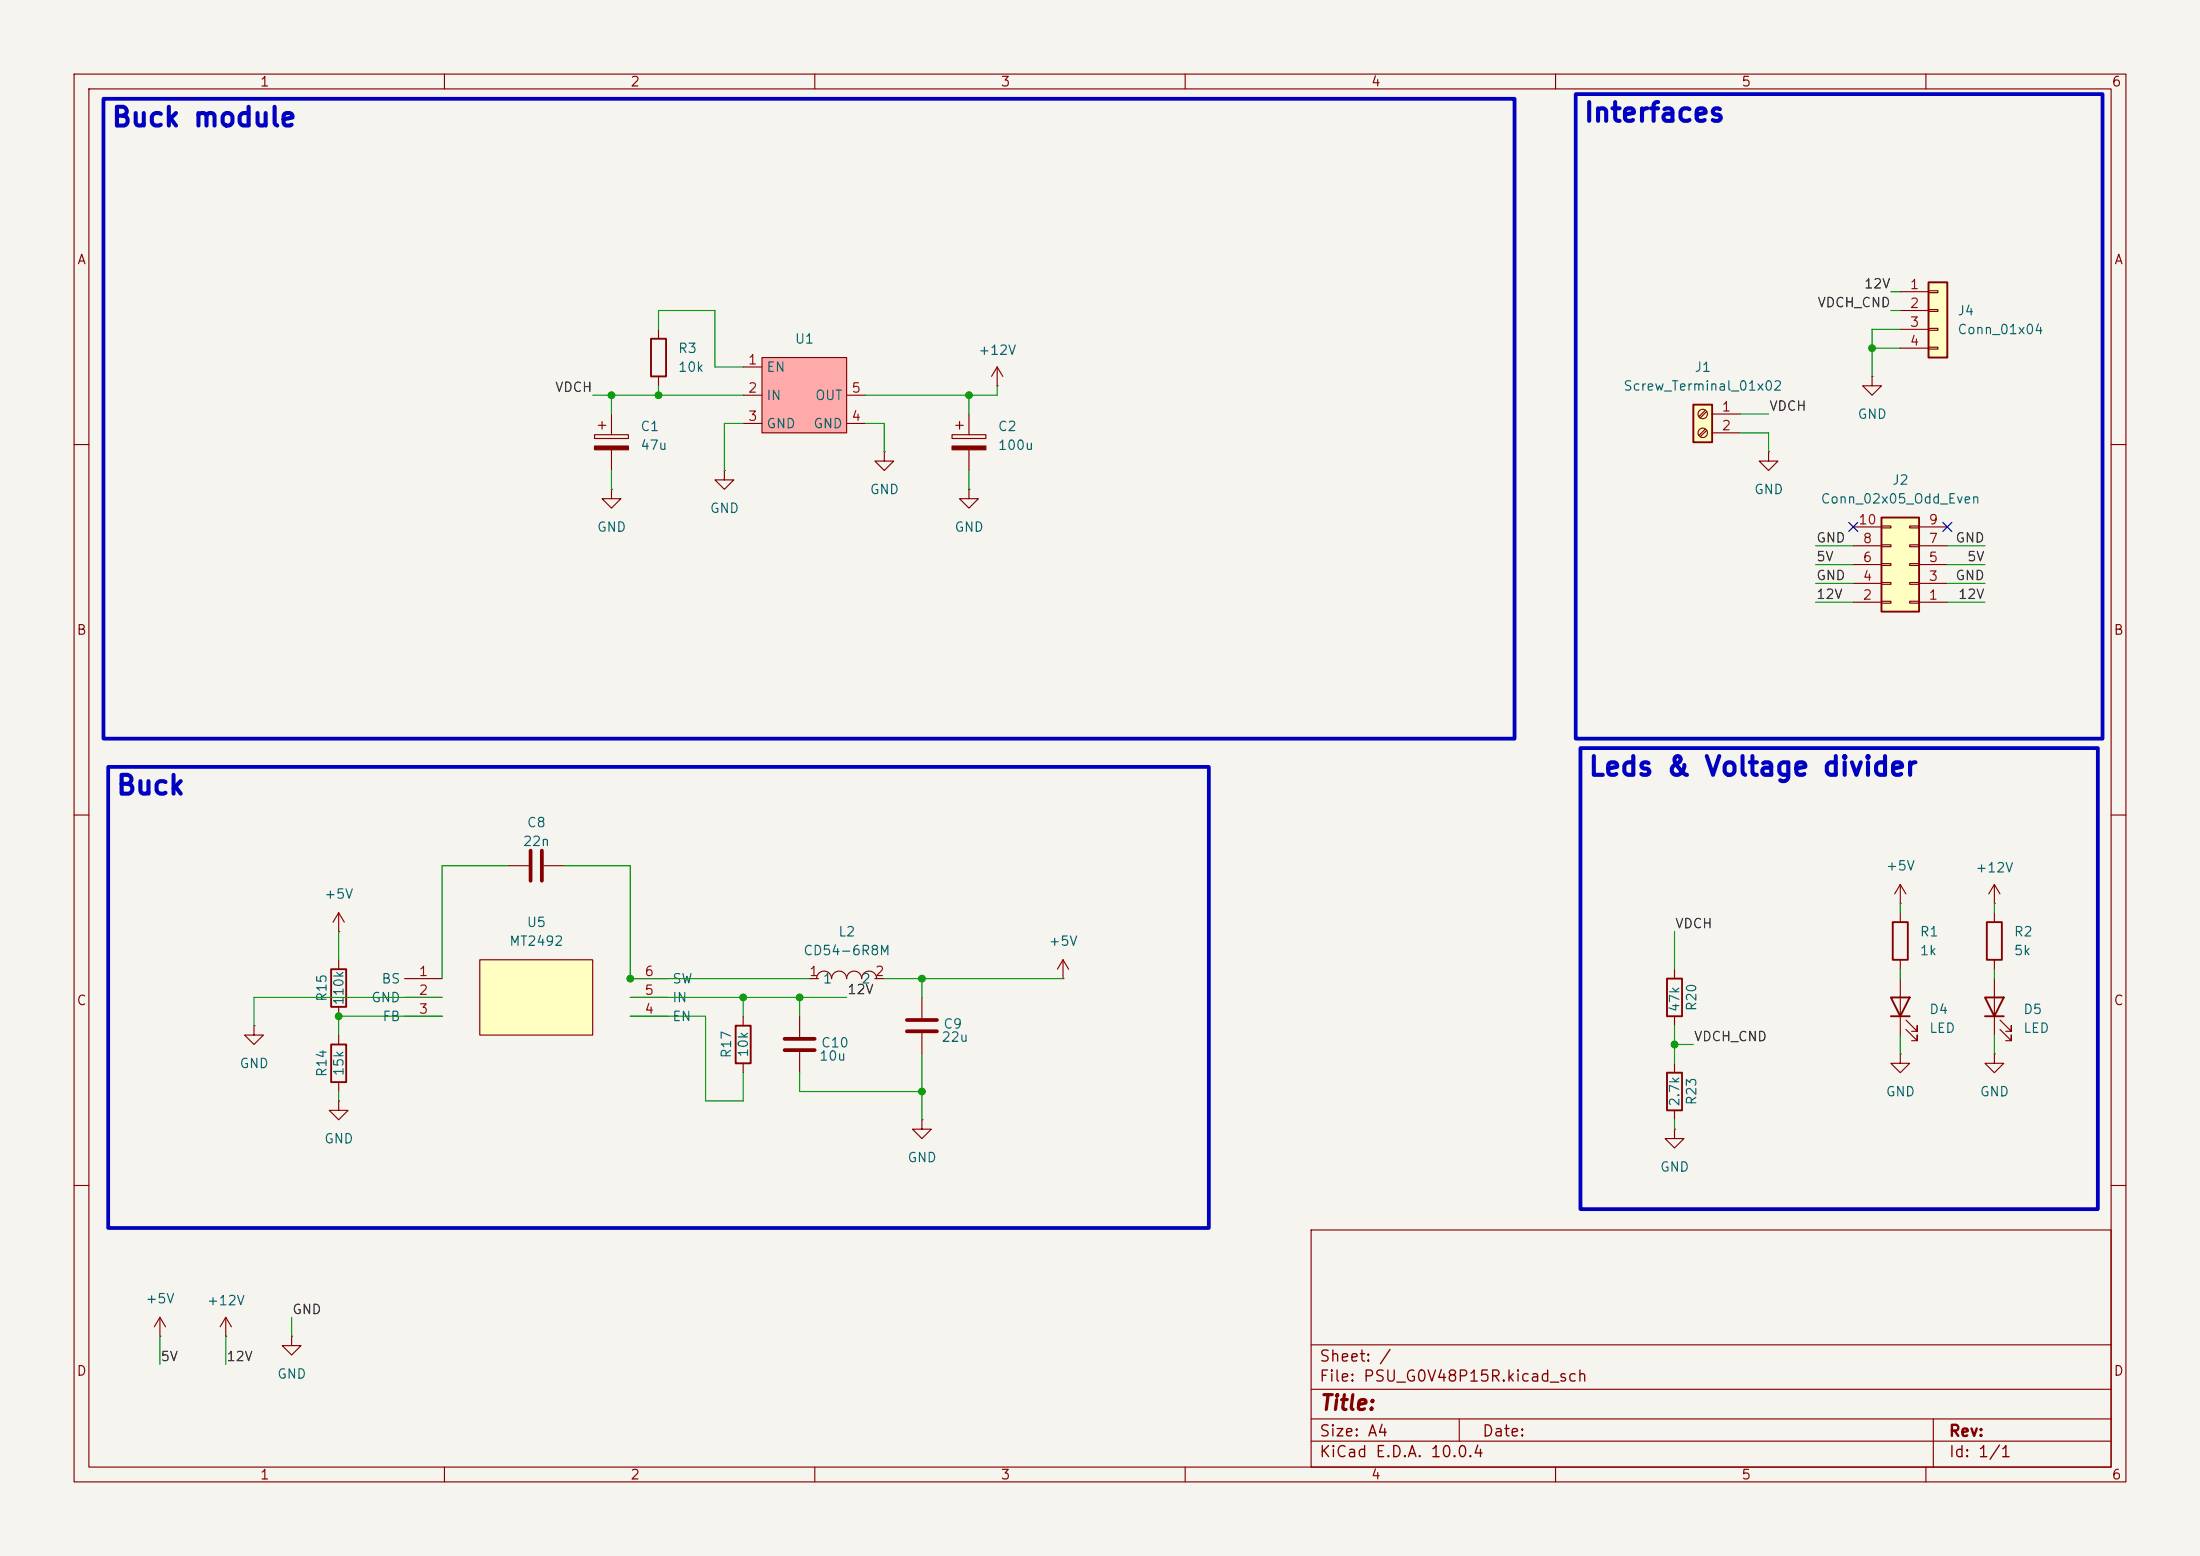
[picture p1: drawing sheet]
<svg xmlns="http://www.w3.org/2000/svg" width="297mm" height="210mm" viewBox="0 0 297 210" stroke-linecap="round" stroke-linejoin="round" font-family="sans-serif">
<path d="M0 0h297v210h-297z" fill="#f5f4ef" stroke="#f5f4ef" stroke-width=".14"/>
<g fill="none" stroke="#840000" stroke-width=".15">
<path d="M10 10h277v190h-277zM12 12h273v186h-273zM60 10v2M110 10v2M160 10v2M210 10v2M260 10v2M88.9 44.5v1.2M88.9 50.8v1.3M10 60h2M285 60h2M10 110h2"/>
<path d="M269.2 119.4l.8 1.3M269.2 119.4l-.7 1.3M269.2 119.4v2.5M285 110h2M34.3 138.4v1.3h1.3l-1.3 1.3-1.3-1.3h1.3M34.3 138.4h.1M269.2 121.9h.1M45.7 148.6v1.3h1.3l-1.3 1.2-1.3-1.2h1.3M45.7 148.6h.1M10 160h2M177 166h108v32h-108zM285 160h2"/>
<path d="M60 198v2M110 198v2M160 198v2M177 194.5h108M177 191.5h108M177 187.5h108M177 181.5h108M197 191.5v3M210 198v2M260 198v2M261 191.5v6.5"/>
</g>
<path d="M87.9 45.7h2v5.1h-2z" fill="none" stroke="#840000" stroke-width=".25"/>
<path d="M102.9 48.3h11.4v10.1h-11.4z" fill="#faa"/>
<g fill="none" stroke="#840000" stroke-width=".15">
<path d="M100.3 49.5h2.6M100.3 53.3h2.6M100.3 57.2h2.6M102.9 48.3h11.4v10.1h-11.4zM114.3 53.3h2.5M114.3 57.2h2.5M134.6 52.1h.1M134.6 49.5l.8 1.3M134.6 49.5l-.7 1.3M134.6 49.5v2.6M97.8 63.5v1.3h1.3l-1.3 1.2-1.3-1.2h1.3M97.8 63.5h.1"/>
<path d="M119.4 61v1.2h1.2l-1.2 1.3-1.3-1.3h1.3M119.4 61h.1M45.7 125.7h.1M45.7 123.2l-.7 1.3M45.7 123.2l.8 1.3M45.7 123.2v2.5M269.2 132.1v7.6M270 138.9l1.5 1.6v-.8v.8h-.7M270 137.7l1.5 1.5v-.8v.8h-.7M30.5 177.8l.7 1.3M30.5 177.8l-.8 1.3M30.5 177.8v2.5"/>
<path d="M30.5 180.3h.1M39.4 180.3v1.3h1.2l-1.2 1.3-1.3-1.3h1.3M39.4 180.3h.1"/>
</g>
<path d="M268 134.6h2.5l-1.3 2.6zM268 137.2h2.5" fill="none" stroke="#840000" stroke-width=".25"/>
<path d="M64.8 129.5h15.2v10.2h-15.2z" fill="#ffffc2"/>
<g fill="none" stroke="#840000" stroke-width=".15">
<path d="M128.5 58.7h4.6v.5h-4.6zM129 57.4h1M129.5 56.9v1M130.8 55.9v2.8M130.8 60.7v2.8M238.8 61v1.2h1.2l-1.2 1.3-1.3-1.3h1.3M238.8 61h.1M256.5 119.4l-.7 1.3M256.5 119.4l.8 1.3M256.5 119.4v2.5M54.6 132.1h5.1M54.6 134.6h5.1"/>
<path d="M54.6 137.2h5.1M64.8 129.5h15.2v10.2h-15.2zM85.1 132.1h5.1M85.1 134.6h5.1M85.1 137.2h5.1M100.3 137.2v1.2M107.9 137.2v2.8M143.5 132.1h.1M143.5 129.5l-.8 1.3M143.5 129.5l.8 1.3M143.5 129.5v2.6M256.5 121.9h.1"/>
<path d="M256.5 123.2v1.3M256.5 129.5v1.3M269.2 123.2v1.3M269.2 129.5v1.3M100.3 143.5v1.3M107.9 142v2.8"/>
</g>
<path d="M99.3 138.4h2v5.1h-2zM255.5 124.5h2.1v5h-2.1zM268.2 124.5h2.1v5h-2.1z" fill="none" stroke="#840000" stroke-width=".25"/>
<path d="M105.9 140.2h4.1M105.9 141.7h4.1" fill="none" stroke="#840000" stroke-width=".51"/>
<path d="M128.5 60.2h4.6v.5h-4.6z" fill="#840000" stroke="#840000" stroke-width=".15"/>
<path d="M228.6 54.6h2.5v5.1h-2.5z" fill="#ffffc2"/>
<path d="M228.6 54.6h2.5v5.1h-2.5zM44.7 130.8h2v5.1h-2z" fill="none" stroke="#840000" stroke-width=".25"/>
<g fill="none" stroke="#840000" stroke-width=".15">
<path d="M230.2 55.4l-.8 .8M230.2 57.9l-.8 .9M230.4 55.5l-.9 .9M230.4 58.1l-.9 .8M231.1 55.9h3.8M231.1 58.4h3.8M45.7 129.5v1.3M45.7 135.9v1.3"/>
<circle cx="229.9" cy="55.9" r=".63"/>
<circle cx="229.9" cy="58.4" r=".63"/>
</g>
<path d="M254 69.9h5.1v12.7h-5.1z" fill="#ffffc2"/>
<path d="M254 69.9h5.1v12.7h-5.1z" fill="none" stroke="#840000" stroke-width=".25"/>
<g fill="none" stroke="#840000" stroke-width=".15">
<path d="M252.7 50.8v1.3h1.3l-1.3 1.2-1.2-1.2h1.2M252.7 50.8h.1M250.2 78.7h3.8M250.2 76.2h3.8M250.2 73.7h3.8M250.2 71.1h3.8M254 78.6h1.3v.3h-1.3zM254 76.1h1.3v.2h-1.3zM254 73.5h1.3v.3h-1.3zM254 71h1.3v.2h-1.3zM257.8 78.6h1.3v.3h-1.3zM257.8 76.1h1.3v.2h-1.3z"/>
<path d="M257.8 73.5h1.3v.3h-1.3zM257.8 71h1.3v.2h-1.3zM259.1 78.7h3.8M259.1 76.2h3.8M259.1 73.7h3.8M259.1 71.1h3.8M250.2 81.3h3.8M254 81.2h1.3v.2h-1.3zM257.8 81.2h1.3v.2h-1.3zM259.1 81.3h3.8"/>
</g>
<path d="M260.3 38.1h2.6v10.2h-2.6z" fill="#ffffc2"/>
<path d="M260.3 38.1h2.6v10.2h-2.6zM225 132.1h2.1v5.1h-2.1zM255.3 134.6h2.5l-1.3 2.6zM255.3 137.2h2.5M44.7 141h2v5.1h-2zM225 144.8h2.1v5.1h-2.1z" fill="none" stroke="#840000" stroke-width=".25"/>
<g fill="none" stroke="#840000" stroke-width=".15">
<path d="M256.5 39.4h3.8M260.3 39.2h1.3v.3h-1.3zM80.3 58.7h4.5v.5h-4.5zM80.8 57.4h1M81.3 56.9v1M82.5 55.9v2.8M256.5 41.9h3.8M256.5 44.5h3.8M256.5 47h3.8M260.3 41.8h1.3v.2h-1.3zM260.3 44.3h1.3v.3h-1.3zM260.3 46.9h1.3v.2h-1.3z"/>
<path d="M82.5 66v1.3h1.3l-1.3 1.3-1.2-1.3h1.2M82.5 66h.1M82.5 60.7v2.8M130.8 66v1.3h1.3l-1.3 1.3-1.3-1.3h1.3M130.8 66h.1M68.6 116.8h2.8M73.4 116.8h2.8M45.7 139.7v1.3M109.2 132.1h1.3M110.2 132.1a1.01 1.01 0 0 1 1.1-1 1.01 1.01 0 0 1 1 1M112.3 132.1a1.01 1.01 0 0 1 1-1 1.01 1.01 0 0 1 1 1M114.3 132.1a1.01 1.01 0 0 1 1-1 1.01 1.01 0 0 1 1 1"/>
<path d="M116.3 132.1a1.01 1.01 0 0 1 1-1 1.01 1.01 0 0 1 1.1 1M118.1 132.1h1.3M124.5 134.6v2.8M124.5 139.4v2.8M226.1 130.8v1.3M226.1 137.2v1.2M256.5 132.1v7.6M257.3 138.9l1.5 1.6v-.8v.8h-.7M257.3 137.7l1.5 1.5v-.8v.8h-.7M45.7 146.1v1.2M124.5 151.1v1.3h1.2l-1.2 1.3-1.3-1.3h1.3M124.5 151.1h.1"/>
<path d="M226.1 152.4v1.3h1.2l-1.2 1.2-1.3-1.2h1.3M226.1 152.4h.1M226.1 143.5v1.3M226.1 149.9v1.2M256.5 142.2v1.3h1.3l-1.3 1.3-1.2-1.3h1.2M256.5 142.2h.1M269.2 142.2v1.3h1.3l-1.3 1.3-1.2-1.3h1.2M269.2 142.2h.1M21.6 177.8l-.8 1.3M21.6 177.8l.8 1.3M21.6 177.8v2.5M21.6 180.3h.1"/>
</g>
<path d="M71.6 114.8v4.1M73.2 114.8v4.1M122.4 137.7h4.1M122.4 139.2h4.1" fill="none" stroke="#840000" stroke-width=".51"/>
<path d="M80.3 60.2h4.5v.5h-4.5z" fill="#840000" stroke="#840000" stroke-width=".15"/>
<g fill="none" stroke="#009600" stroke-width=".15">
<path d="M255.3 39.4h1.2M80 53.3h20.3M82.5 53.3v2.6M88.9 44.5v-2.6h7.6v7.6h3.8M88.9 52.1v1.2M100.3 57.2h-2.5v6.3M116.8 57.2h2.6v3.8M130.8 53.3v2.6M134.6 52.1v1.2h-17.8M234.9 58.4h3.9v2.6M234.9 55.9h3.9M252.7 47h3.8"/>
<path d="M255.3 41.9h1.2M256.5 44.5h-3.8v6.3M82.5 63.5v2.5M130.8 63.5v2.5M245.1 78.7h5.1M245.1 73.7h5.1M245.1 76.2h5.1M262.9 78.7h5.1M262.9 73.7h5.1M262.9 76.2h5.1M245.1 81.3h5.1M262.9 81.3h5.1"/>
<path d="M68.6 116.8h-8.9v15.3M76.2 116.8h8.9v15.3h24.1M45.7 125.7v3.8M59.7 137.2h-14v2.5M59.7 134.6h-25.4v3.8M85.1 137.2h10.1v11.4h5.1v-3.8M85.1 134.6h29.2M100.3 134.6v2.6M107.9 134.6v2.6M119.4 132.1h24.1M124.5 132.1v2.5M226.1 125.7v5.1"/>
<path d="M226.1 138.4v5.1M256.5 121.9v1.3M256.5 130.8v1.3M256.5 139.7v2.5M269.2 121.9v1.3M269.2 130.8v1.3M269.2 139.7v2.5M45.7 147.3v1.3M107.9 144.8v2.5h16.6M124.5 142.2v8.9M226.1 151.1v1.3M226.1 141h2.5"/>
<path d="M39.4 177.8v2.5M21.6 180.3v3.9M30.5 180.3v3.9"/>
</g>
<path d="M249.6 70.5l1.2 1.2M250.8 70.5l-1.2 1.2M262.3 70.5l1.2 1.2M263.5 70.5l-1.2 1.2" fill="none" stroke="#000084" stroke-width=".15"/>
<path d="M14 13.3h190.5v86.4h-190.5zM212.7 12.7h71.1v87h-71.1zM14.6 103.5h148.6v62.2h-148.6zM213.4 101h69.8v62.2h-69.8z" fill="none" stroke="#0000c2" stroke-width=".51"/>
<g fill="#009600" stroke="#009600" stroke-width=".14">
<circle cx="252.7" cy="47" r=".46"/>
<circle cx="226.1" cy="141" r=".46"/>
<circle cx="45.7" cy="137.2" r=".46"/>
<circle cx="100.3" cy="134.6" r=".46"/>
<circle cx="85.1" cy="132.1" r=".46"/>
<circle cx="107.9" cy="134.6" r=".46"/>
<circle cx="124.5" cy="147.3" r=".46"/>
<circle cx="124.5" cy="132.1" r=".46"/>
<circle cx="82.5" cy="53.3" r=".46"/>
<circle cx="88.9" cy="53.3" r=".46"/>
<circle cx="130.8" cy="53.3" r=".46"/>
</g>
<g font-size="2.5" fill="#0000c2">
<text x="14.9" y="17.7">Buck module</text>
<text x="213.7" y="17.1">Interfaces</text>
<text x="15.6" y="107.9">Buck</text>
<text x="214.3" y="105.3">Leds &amp; Voltage divider</text>
</g>
<text font-size="2" fill="#840000" x="178" y="190.8">Title:</text>
<g font-size="1.5" fill="#840000">
<text x="178" y="184.2">Sheet: /</text>
<text x="178" y="186.9">File: PSU_G0V48P15R.kicad_sch</text>
<text x="178" y="197.1">KiCad E.D.A. 10.0.4</text>
<text x="178" y="194.3">Size: A4</text>
<text x="200" y="194.3">Date:</text>
<text x="263" y="194.3">Rev:</text>
<text x="263" y="197.1">Id: 1/1</text>
</g>
<g font-size="1.3" fill="#840000">
<text x="35" y="12">1</text>
<text x="85" y="12">2</text>
<text x="135" y="12">3</text>
<text x="185" y="12">4</text>
<text x="235" y="12">5</text>
<text x="285" y="12">6</text>
<text x="10.3" y="36">A</text>
<text x="285.3" y="36">A</text>
<text x="10.3" y="86">B</text>
<text x="285.3" y="86">B</text>
<text x="10.3" y="136">C</text>
<text x="285.3" y="136">C</text>
<text x="10.3" y="186">D</text>
<text x="285.3" y="186">D</text>
<text x="35" y="200">1</text>
<text x="85" y="200">2</text>
<text x="135" y="200">3</text>
<text x="185" y="200">4</text>
<text x="235" y="200">5</text>
<text x="285" y="200">6</text>
</g>
<g font-size="1.3" fill="#0f0f0f">
<text x="245.3" y="41.8">VDCH_CND</text>
<text x="251.6" y="39.2">12V</text>
<text x="74.8" y="53.2">VDCH</text>
<text x="238.8" y="55.8">VDCH</text>
<text x="245.1" y="76.1">5V</text>
<text x="245.1" y="73.5">GND</text>
<text x="263.9" y="73.5">GND</text>
<text x="265.5" y="76.1">5V</text>
<text x="245.1" y="78.6">GND</text>
<text x="245.1" y="81.2">12V</text>
<text x="263.9" y="78.6">GND</text>
<text x="264.3" y="81.2">12V</text>
<text x="226.1" y="125.6">VDCH</text>
<text x="114.3" y="134.5">12V</text>
<text x="228.6" y="140.8">VDCH_CND</text>
<text x="39.4" y="177.7">GND</text>
<text x="21.6" y="184">5V</text>
<text x="30.5" y="184">12V</text>
</g>
<g font-size="1.3" fill="#a90000">
<text x="257.7" y="39.3">1</text>
<text x="257.7" y="41.9">2</text>
<text x="257.7" y="44.4">3</text>
<text x="257.7" y="47">4</text>
<text x="100.9" y="49.5">1</text>
<text x="100.9" y="53.3">2</text>
<text x="114.9" y="53.3">5</text>
<text x="100.9" y="57.1">3</text>
<text x="114.9" y="57.1">4</text>
<text x="232.3" y="55.9">1</text>
<text x="232.3" y="58.4">2</text>
<text x="250.8" y="71.1">10</text>
<text x="260.3" y="71.1">9</text>
<text x="251.4" y="76.2">6</text>
<text x="251.4" y="73.6">8</text>
<text x="260.3" y="76.2">5</text>
<text x="260.3" y="73.6">7</text>
<text x="251.4" y="81.3">2</text>
<text x="251.4" y="78.7">4</text>
<text x="260.3" y="81.3">1</text>
<text x="260.3" y="78.7">3</text>
<text x="56.4" y="132.1">1</text>
<text x="56.4" y="134.6">2</text>
<text x="56.4" y="137.1">3</text>
<text x="86.9" y="137.1">4</text>
<text x="86.9" y="134.6">5</text>
<text x="86.9" y="132.1">6</text>
<text x="109.1" y="132.1">1</text>
<text x="118" y="132.1">2</text>
</g>
<g font-size="1.3" fill="#006464">
<text x="91.4" y="48">R3</text>
<text x="107.2" y="46.7">U1</text>
<text x="264.2" y="42.9">J4</text>
<text x="264.2" y="45.4">Conn_01x04</text>
<text x="91.4" y="50.5">10k</text>
<text x="103.4" y="50.5">EN</text>
<text x="132" y="48.2">+12V</text>
<text x="219.1" y="53">Screw_Terminal_01x02</text>
<text x="228.7" y="50.5">J1</text>
<text x="86.4" y="58.5">C1</text>
<text x="103.4" y="54.3">IN</text>
<text x="103.4" y="58.1">GND</text>
<text x="109.7" y="58.1">GND</text>
<text x="110" y="54.3">OUT</text>
<text x="134.6" y="58.5">C2</text>
<text x="250.7" y="56.9">GND</text>
<text x="86.4" y="61">47u</text>
<text x="134.6" y="61">100u</text>
<text x="255.3" y="65.7">J2</text>
<text x="95.8" y="69.6">GND</text>
<text x="117.3" y="67">GND</text>
<text x="236.7" y="67">GND</text>
<text x="245.7" y="68.3">Conn_02x05_Odd_Even</text>
<text x="80.5" y="72.1">GND</text>
<text x="128.8" y="72.1">GND</text>
<text x="71" y="112">C8</text>
<text x="70.5" y="114.5">22n</text>
<text x="254.5" y="117.8">+5V</text>
<text x="266.6" y="118.1">+12V</text>
<text x="43.7" y="121.6">+5V</text>
<text x="71" y="125.4">U5</text>
<text x="68.7" y="128">MT2492</text>
<text x="108.4" y="129.2">CD54-6R8M</text>
<text x="113.1" y="126.7">L2</text>
<text x="141.5" y="128">+5V</text>
<text x="259.1" y="126.7">R1</text>
<text x="259.1" y="129.2">1k</text>
<text x="271.8" y="126.7">R2</text>
<text x="271.8" y="129.2">5k</text>
<text x="44.4" y="135.3" transform="rotate(-90 44.4 135.3)">R15</text>
<text x="46.7" y="135.8" transform="rotate(-90 46.7 135.8)">110k</text>
<text x="50" y="135.6">GND</text>
<text x="51.4" y="133.1">BS</text>
<text x="90.7" y="135.6">IN</text>
<text x="90.7" y="133.1">SW</text>
<text x="111" y="133.1">1</text>
<text x="116.2" y="133.1">2</text>
<text x="227" y="136.7" transform="rotate(-90 227 136.7)">47k</text>
<text x="229.3" y="136.6" transform="rotate(-90 229.3 136.6)">R20</text>
<text x="260.4" y="137.2">D4</text>
<text x="273.1" y="137.2">D5</text>
<text x="51.5" y="138.1">FB</text>
<text x="90.7" y="138.1">EN</text>
<text x="99" y="142.9" transform="rotate(-90 99 142.9)">R17</text>
<text x="101.3" y="142.8" transform="rotate(-90 101.3 142.8)">10k</text>
<text x="110.5" y="143.5">10u</text>
<text x="110.8" y="141.7">C10</text>
<text x="127" y="140.9">22u</text>
<text x="127.3" y="139.1">C9</text>
<text x="260.4" y="139.7">LED</text>
<text x="273.1" y="139.7">LED</text>
<text x="32.3" y="144.5">GND</text>
<text x="44.4" y="145.5" transform="rotate(-90 44.4 145.5)">R14</text>
<text x="46.7" y="145.3" transform="rotate(-90 46.7 145.3)">15k</text>
<text x="227" y="149.4" transform="rotate(-90 227 149.4)">2.7k</text>
<text x="229.3" y="149.3" transform="rotate(-90 229.3 149.3)">R23</text>
<text x="254.5" y="148.3">GND</text>
<text x="267.2" y="148.3">GND</text>
<text x="43.7" y="154.6">GND</text>
<text x="122.4" y="157.2">GND</text>
<text x="224" y="158.5">GND</text>
<text x="19.6" y="176.2">+5V</text>
<text x="27.8" y="176.5">+12V</text>
<text x="37.3" y="186.4">GND</text>
</g>
</svg>
